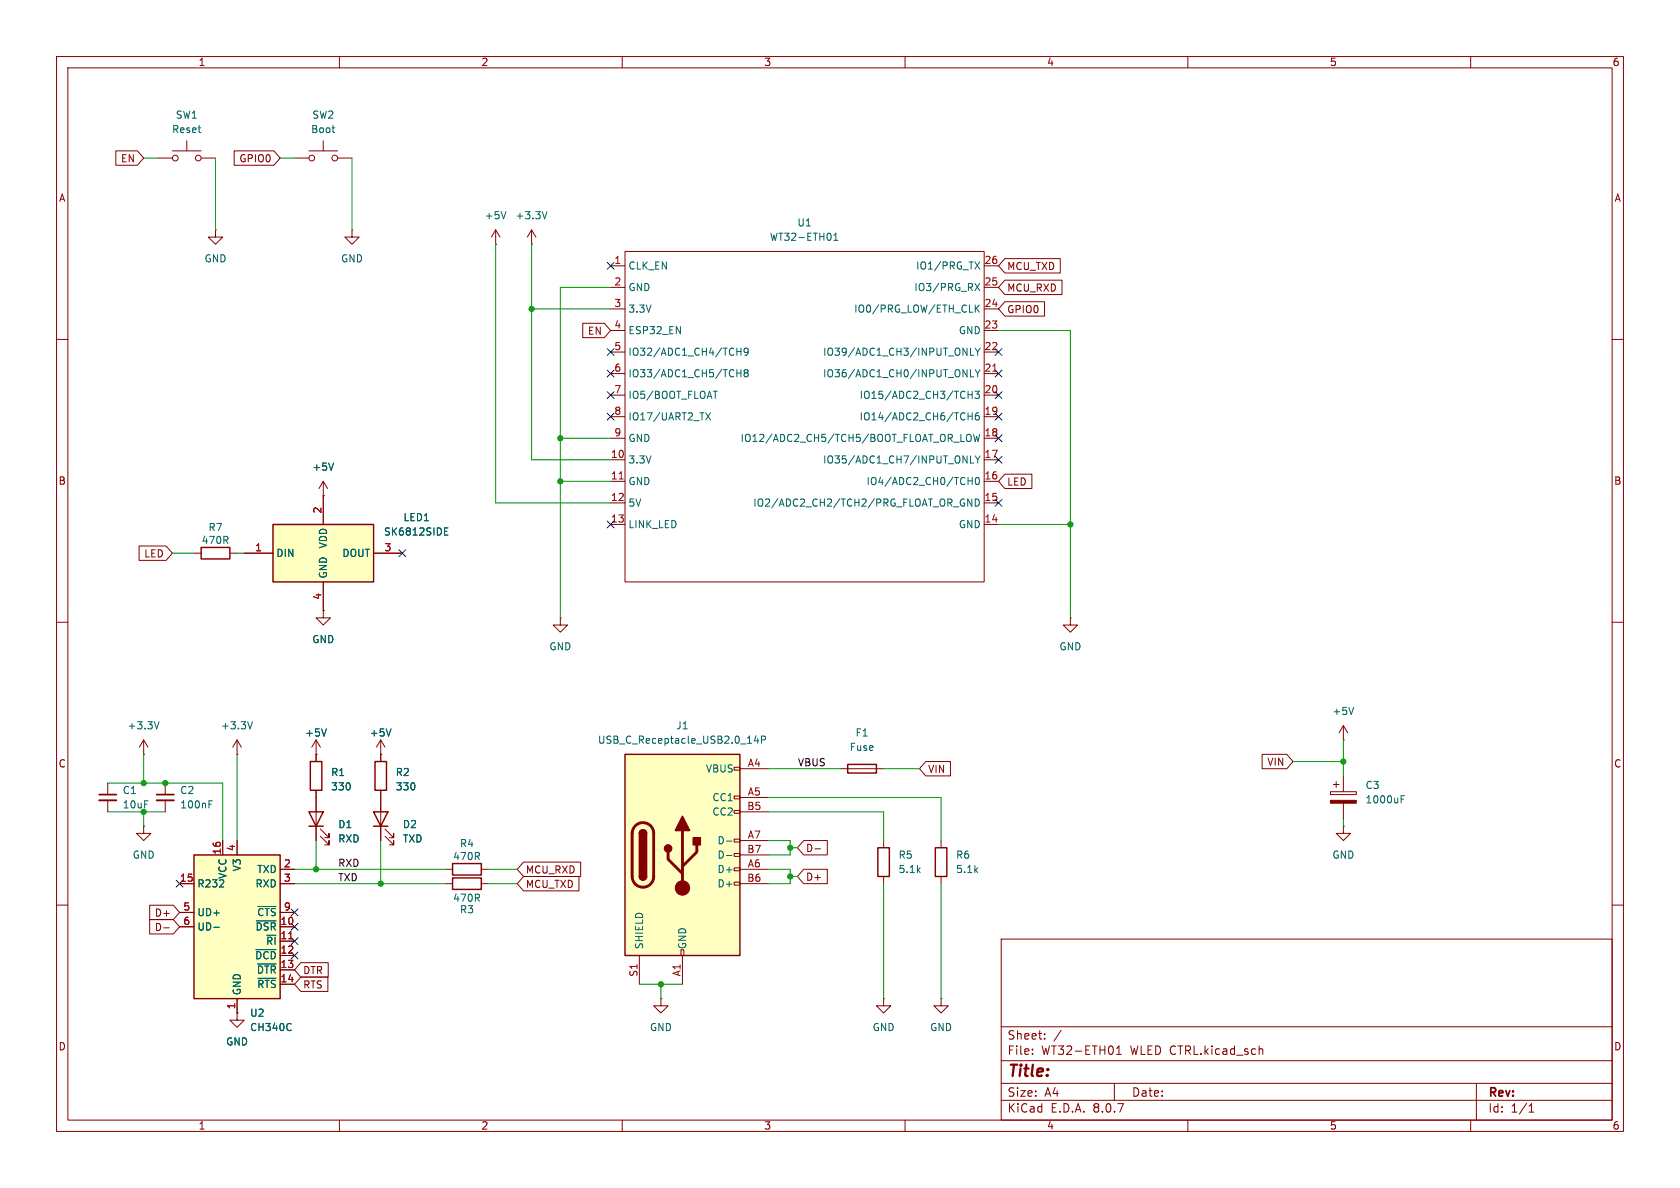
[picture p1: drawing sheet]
<svg xmlns="http://www.w3.org/2000/svg" width="297mm" height="210mm" viewBox="0 0 297 210" stroke-linecap="round" stroke-linejoin="round" font-family="sans-serif">
<g fill="none" stroke="#840000" stroke-width=".18">
<path d="M10 10h277v190h-277zM12 12h273v186h-273zM60 10v2M110 10v2M160 10v2M210 10v2M260 10v2M38.1 40.6v1.3h1.3l-1.3 1.3-1.3-1.3h1.3M38.1 40.6h.1M87.6 43.2h.1M87.6 40.6l-.7 1.3M87.6 40.6v2.6"/>
<path d="M87.6 40.6l.8 1.3M107.9 47h2.6M107.9 50.8h2.6M107.9 58.4h2.6M107.9 54.6h2.6M110.5 44.5h63.5v58.4h-63.5zM174 47h2.5M174 50.8h2.5M174 58.4h2.5M174 54.6h2.5M10 60h2M107.9 77.5h2.6"/>
<path d="M107.9 73.7h2.6M107.9 69.9h2.6M107.9 66h2.6M107.9 62.2h2.6M174 77.5h2.5M174 73.7h2.5M174 69.9h2.5M174 66h2.5M174 62.2h2.5M285 60h2M107.9 81.3h2.6M107.9 85.1h2.6"/>
<path d="M107.9 88.9h2.6M107.9 92.7h2.6M174 81.3h2.5M174 85.1h2.5M174 88.9h2.5M174 92.7h2.5M10 110h2M99.1 109.2v1.3h1.2l-1.2 1.3-1.3-1.3h1.3M99.1 109.2h.1M189.2 109.2v1.3h1.3l-1.3 1.3-1.2-1.3h1.2M189.2 109.2h.1M285 110h2"/>
<path d="M29.2 138.4v2.1M41.9 133.4h.1M41.9 130.8l-.8 1.3M41.9 130.8v2.6M41.9 130.8l.8 1.3M237.5 130.8h.1M237.5 128.3l-.8 1.2M237.5 128.3v2.5M237.5 128.3l.8 1.2M29.2 141.5v2M166.4 148.6v1.3M166.4 154.9v1.3"/>
<path d="M10 160h2M177 166h108v32h-108zM285 160h2M60 198v2M110 198v2M160 198v2M177 194.5h108M177 191.5h108M177 187.5h108M177 181.5h108M182.5 186.3v.1M182.5 185.5v.1"/>
<path d="M184.7 183.6v.1M184.7 182.8v.1M187.6 182.1l-1.3 2M197 191.5v3M197.4 186.4h.8M197.4 185.3l.4-.4v1.5M210 198v2M222.8 185.4h.2l.2 .2v.8M260 198v2M261 191.5v6.5M270.3 196.6h.9M270.3 195.5l.4-.4v1.5"/>
</g>
<path d="M165.4 149.9h2v5h-2z" fill="none" stroke="#840000" stroke-width=".25"/>
<g fill="none" stroke="#006464" stroke-width=".18">
<path d="M89.4 37.4l-.4 1.3M147.4 42.5h.7M147.4 41.6l.4-.4v1.3M172.4 50.1l.8 1.3M172.4 46.3l.8 1.3M172.4 53.9v1.3M172.6 54.5l.5 .7M173.1 53.9l-.7 .7M173.2 50.1l-.8 1.3M173.2 46.3l-.8 1.3M124.8 73l.8 1.2M125.6 73l-.8 1.2"/>
<path d="M126.1 69.2h.7M130.3 61.5v1.3M130.3 65.3v1.3M130.3 62.1h.7M130.3 66h.7M131 61.5v1.3M131 65.3v1.3M131.8 65.9l-.3-.2 .3-.4h.2l.3 .3-.3 .3M131.8 65.9l-.3 .2 .1 .4 .2 .1h.3l.2-.2v-.3l-.3-.2M131.8 65.9h.2M132.3 62.1l-.3 .2h-.3l-.2-.2 .2-.5 .3-.1 .2 .2a.84 .84 0 0 1-.3 1.1h-.2M170.9 77l.2-.2a.43 .43 0 0 1 .6 .4v.4a.43 .43 0 0 1-.3 .4 .43 .43 0 0 1-.5-.1"/>
<path d="M171.1 69.2v1.2M171.1 73v1.2M171.1 73.6h.8M171.1 69.8h.8M171.6 61.5v1.3h.6M171.6 65.3v1.3h.6M171.9 69.2v1.2M171.9 73v1.2M172.1 76.8l.3 1.2 .3-.9 .2 .9 .3-1.2M172.4 69.2h.7l-.4 .4 .4 .2v.5l-.2 .1-.5-.1M172.4 65.3l.4 .7M172.4 61.5l.4 .7"/>
<path d="M172.8 62.2v.6M172.8 66v.6M173 73h-.3a.86 .86 0 0 0 0 1.2l.4-.1v-.4l-.2-.2h-.4l-.1 .2M173.3 65.3l-.5 .7M173.3 61.5l-.5 .7M171.1 85h.8M171.6 80.6v1.3h.6M171.8 88.2v1.3l-.7-1.3v1.3M171.9 84.4v1.3M172.4 88.2a.64 .64 0 0 1 .7 .6 .64 .64 0 0 1-.7 .7zM172.4 80.6l.4 .7M172.5 84.5l.2-.1a.68 .68 0 0 1 .5 .6 .68 .68 0 0 1-.5 .7l-.2-.2-.1-.3z"/>
<path d="M172.8 81.3v.6M173.3 80.6l-.5 .7M44.6 127.6l-.4 1.2M239.3 125l-.4 1.3M36.9 142.2h.5M36.9 141.6h.6"/>
</g>
<path d="M27.7 141.5h3" fill="none" stroke="#840000" stroke-width=".33"/>
<path d="M27.7 140.5h3" fill="none" stroke="#840000" stroke-width=".3"/>
<path d="M175.5 65.6h.7M109.5 84.7h.7" fill="none" stroke="#a90000" stroke-width=".18"/>
<path d="M48.3 92.7h17.7v10.2h-17.7z" fill="#ffffc2"/>
<path d="M35.6 96.8h5v2h-5zM48.3 92.7h17.7v10.2h-17.7zM54.6 143.5h2.5l-1.2 2.6zM54.6 146.1h2.5M80 155.2h5.1v2h-5.1zM80 152.7h5.1v2h-5.1z" fill="none" stroke="#840000" stroke-width=".25"/>
<g fill="none" stroke="#840000" stroke-width=".18">
<path d="M52.1 27.9h2.5M54.6 26.7h5.1M57.1 24.9v1.8M59.7 27.9h2.5M62.2 40.6v1.3h1.3l-1.3 1.3-1.2-1.3h1.2M62.2 40.6h.1M34.3 97.8h1.3M40.6 97.8h1.3M43.2 97.8h5.1M57.1 87.6v5.1M66 97.8h5.1M57.1 108v1.2h1.3l-1.3 1.3-1.2-1.3h1.2"/>
<path d="M57.1 108h.1M57.1 102.9v5.1M19 138.4v2.1M25.4 133.4h.1M25.4 130.8l-.8 1.3M25.4 130.8v2.6M25.4 130.8l.8 1.3M55.9 133.4h.1M55.9 130.8l-.8 1.3M55.9 130.8v2.6M55.9 130.8l.7 1.3M19 141.5v2"/>
<path d="M25.4 146.1v1.2h1.3l-1.3 1.3-1.3-1.3h1.3M25.4 146.1h.1M55.9 141v7.6M56.6 147.8l1.6 1.6v-.8v.8h-.8M56.6 146.6l1.6 1.5v-.8v.8h-.8M78.7 156.2h1.3M78.7 153.7h1.3M85.1 156.2h1.3M85.1 153.7h1.3M116.8 176.5v1.3h1.3l-1.3 1.3-1.2-1.3h1.2M116.8 176.5h.1"/>
<circle cx="55.1" cy="27.9" r=".51"/>
<circle cx="59.2" cy="27.9" r=".51"/>
</g>
<path d="M58.7 22.6h.5M59.1 23.4h.1M78.6 93.9h.4M78.6 94.6h.6M78.6 93.3h.6M28.1 127.6l-.4 1.2M57.7 128.8l-.4 1.3" fill="none" stroke="#006464" stroke-width=".18"/>
<path d="M17.5 141.5h3.1" fill="none" stroke="#840000" stroke-width=".33"/>
<path d="M17.5 140.5h3.1" fill="none" stroke="#840000" stroke-width=".3"/>
<path d="M110.5 133.4h20.3v35.5h-20.3z" fill="#ffffc2"/>
<g fill="none" stroke="#840000" stroke-width=".18">
<path d="M94 43.2h.1M94 40.6l-.8 1.3M94 40.6v2.6M94 40.6l.7 1.3M55.9 133.4v1.2M55.9 139.7v1.3M67.3 133.4h.1M67.3 130.8v3.8M67.3 139.7v8.9M67.3 130.8l-.8 1.3M67.3 130.8l.8 1.3M129.8 135.6h1v.5h-1z"/>
<path d="M130.8 135.9h5.1M68.1 147.8l1.5 1.6v-.8v.8h-.8M68.1 146.6l1.5 1.5v-.8v.8h-.8M129.8 156h1v.5h-1zM129.8 153.4h1v.5h-1zM129.8 150.9h1v.5h-1zM129.8 148.3h1v.5h-1zM129.8 143.3h1v.5h-1zM129.8 140.7h1v.5h-1zM130.8 141h5.1M130.8 153.7h5.1M130.8 148.6h5.1"/>
<path d="M130.8 143.5h5.1M130.8 156.2h5.1M130.8 151.1h5.1M113 168.9v5.1M120.4 167.9h.5v1h-.5zM120.6 168.9v5.1"/>
</g>
<path d="M54.9 134.6h2v5.1h-2zM66.3 134.6h2v5.1h-2zM110.5 133.4h20.3v35.5h-20.3zM66 143.5h2.6l-1.3 2.6zM66 146.1h2.6M113 154.9a.64 .64 0 0 0 .7 .7 .64 .64 0 0 0 .6-.7M113 147.3a.64 .64 0 0 1 .7-.6 .64 .64 0 0 1 .6 .6" fill="none" stroke="#840000" stroke-width=".25"/>
<path d="M112.3 146a1.9 1.9 0 0 1 2.1-.4 1.9 1.9 0 0 1 1.2 1.7v7.6a1.91 1.91 0 0 1-1.9 1.9 1.91 1.91 0 0 1-1.9-1.9v-7.7l.1-.7zM118.1 150.6v1.3l2.5 2.5M120.6 146.8v10.2M123.2 149.4v1.2l-2.6 2.6" fill="none" stroke="#840000" stroke-width=".51"/>
<g fill="#840000" stroke="#840000" stroke-width=".25">
<path d="M113 154.9h1.3a.64 .64 0 0 1-.6 .7 .64 .64 0 0 1-.7-.7z"/>
<path d="M113 147.3h1.3v7.6h-1.3z"/>
<path d="M113.2 146.9a.64 .64 0 0 1 .7-.2 .64 .64 0 0 1 .4 .6h-1.3z"/>
<path d="M120.6 144.3l1.3 2.5h-2.5z"/>
<path d="M122.6 148.1h1.2v1.3h-1.2z"/>
<circle cx="118.1" cy="150" r=".63"/>
</g>
<circle cx="120.6" cy="157" r="1.27" fill="#840000" stroke="#840000" stroke-width=".18"/>
<path d="M96.7 37.4l-.4 1.3M69.1 128.8l-.4 1.3M133.7 130.1l-.4 .9h.8M134 130.5v.9M134.6 130.8l.6-.1 .1-.2v-.3l-.7-.1v1.3M128.4 148.7h1M128.4 151.2h1" fill="none" stroke="#006464" stroke-width=".18"/>
<path d="M34.3 151.1h15.2v25.4h-15.2z" fill="#ffffc2"/>
<path d="M149.9 135.1h5v1.6h-5zM34.3 151.1h15.2v25.4h-15.2zM155.2 149.9h2v5h-2z" fill="none" stroke="#840000" stroke-width=".25"/>
<g fill="none" stroke="#840000" stroke-width=".18">
<path d="M20.5 26.7h3.8l1.1 1.2-1.1 1.3h-3.8zM27.9 27.9h2.6M30.5 26.7h5.1M33 24.9v1.8M35.6 27.9h2.5M41.4 26.7h7l1.1 1.2-1.1 1.3h-7zM103 57.1h3.8l1.1 1.3-1.1 1.3h-3.8zM177.6 53.3h7.1v2.6h-7.1l-1.1-1.3zM177.6 49.5h10.1v2.6h-10.1l-1.1-1.3zM177.6 45.7h9.8v2.6h-9.8l-1.1-1.3zM24.6 96.5h4.8l1.1 1.3-1.1 1.3h-4.8zM43.2 97.8h5.1"/>
<path d="M57.1 87.6h.1M57.1 85.1l-.7 1.3M57.1 85.1v7.6M57.1 85.1l.8 1.3M66 97.8h5.1M177.6 83.8h4.8v2.6h-4.8l-1.1-1.3zM57.1 108h.1M57.1 102.9v5.1M55.9 133.4h.1M55.9 133.4v1.2M55.9 139.7v3.8M67.3 133.4h.1"/>
<path d="M67.3 133.4v1.2M67.3 139.7v3.8M148.6 135.9h7.6M163.7 134.6h4.3v2.6h-4.3l-1.1-1.3zM223.1 133.3h4.4l1.1 1.3-1.1 1.3h-4.4zM235.2 140h4.6v.5h-4.6zM235.7 138.7h1M236.2 138.2v1M237.5 137.2v2.8M31.7 156.2h2.6M39.4 148.6v2.5M41.9 148.6v2.5"/>
<path d="M49.5 156.2h2.6M49.5 153.7h2.6M55.9 146.1v2.5M67.3 146.1v2.5M92.6 154.9h9.8v2.6h-9.8l-1.2-1.3zM92.6 152.4h10.1v2.5h-10.1l-1.2-1.2zM142.1 153.7h4.2v2.5h-4.2l-1.1-1.3zM142.1 148.6h4.2v2.5h-4.2l-1.1-1.2zM144.1 150h.9M156.2 148.6v1.3M156.2 154.9v1.3M237.5 146.1v1.2h1.3l-1.3 1.3-1.3-1.3h1.3"/>
<path d="M237.5 146.1h.1M237.5 142v2.8M26.5 162.6h4.1l1.1 1.2-1.1 1.3h-4.1zM26.5 160h4.1l1.1 1.3-1.1 1.3h-4.1zM29 164h.9M31.7 163.8h2.6M31.7 161.3h2.6M41.9 179.1v1.2h1.3l-1.3 1.3-1.3-1.3h1.3M41.9 179.1h.1M41.9 176.5v2.6M49.5 163.8h2.6M49.5 166.4h2.6"/>
<path d="M49.5 168.9h2.6M49.5 171.5h2.6M49.5 174h2.6M49.5 161.3h2.6M53.2 170.2h4.8v2.5h-4.8l-1.1-1.2zM53.2 172.7h4.8v2.6h-4.8l-1.1-1.3zM156.2 176.5v1.3h1.3l-1.3 1.3-1.3-1.3h1.3M156.2 176.5h.1M166.4 176.5v1.3h1.2l-1.2 1.3-1.3-1.3h1.3M166.4 176.5h.1"/>
<circle cx="31" cy="27.9" r=".51"/>
<circle cx="35.1" cy="27.9" r=".51"/>
</g>
<g fill="none" stroke="#006464" stroke-width=".18">
<path d="M59 81.9l-.5 1.2M78.6 93.9h.4M78.6 94.6h.6M78.6 93.3h.6M57.7 128.8l-.4 1.3M69.1 128.8l-.4 1.3M247.7 141.3h.4M247.7 140.7h.6M37.8 163.9h1M45.2 167.9h3.6M45.3 162.8h3.5M45.5 170.4h3.3"/>
<path d="M45.6 172.9h3.2M45.6 160.2h3.2M51.4 181h.1M51.5 182.1h-.1"/>
</g>
<path d="M51 166h.8" fill="none" stroke="#a90000" stroke-width=".18"/>
<path d="M235.2 141.5h4.6v.5h-4.6z" fill="#840000" stroke="#840000" stroke-width=".18"/>
<g fill="none" stroke="#009600" stroke-width=".18">
<path d="M25.4 27.9h2.5M38.1 27.9v12.7M49.5 27.9h2.6M62.2 27.9v12.7M87.6 43.2v45.7h20.3M94 43.2v38.1h13.9M94 54.6h13.9M107.9 50.8h-8.8v58.4M176.5 58.4h12.7v50.8M99.1 77.5h8.8M30.5 97.8h3.8M41.9 97.8h1.3"/>
<path d="M99.1 85.1h8.8M176.5 92.7h12.7M19 138.4h20.4v10.2M25.4 133.4v5M41.9 133.4v15.2M135.9 135.9h12.7M156.2 135.9h6.4M228.6 134.6h8.9M237.5 130.8v6.4M19 143.5h10.2M25.4 143.5v2.6M52.1 156.2h26.6"/>
<path d="M52.1 153.7h26.6M55.9 148.6v5.1M67.3 148.6v7.6M86.4 156.2h5M86.4 153.7h5M135.9 153.7h3.8v2.5h-3.8M135.9 148.6h3.8v2.5h-3.8M135.9 143.5h20.3v5.1M135.9 141h30.5v7.6M139.7 154.9h1.3M139.7 149.9h1.3M156.2 156.2v20.3"/>
<path d="M166.4 156.2v20.3M237.5 144.8v1.3M113 174h7.6M116.8 174v2.5"/>
</g>
<g fill="none" stroke="#000084" stroke-width=".18">
<path d="M107.3 46.4l1.3 1.2M108.6 46.4l-1.3 1.2M107.3 61.6l1.3 1.2M107.3 65.4l1.3 1.2M107.3 69.2l1.3 1.3M107.3 73.1l1.3 1.2M108.6 61.6l-1.3 1.2M108.6 65.4l-1.3 1.2M108.6 69.2l-1.3 1.3M108.6 73.1l-1.3 1.2M175.9 65.4l1.2 1.2M175.9 61.6l1.2 1.2"/>
<path d="M175.9 69.2l1.2 1.3M175.9 73.1l1.2 1.2M175.9 76.9l1.2 1.2M177.1 65.4l-1.2 1.2M177.1 61.6l-1.2 1.2M177.1 69.2l-1.2 1.3M177.1 73.1l-1.2 1.2M177.1 76.9l-1.2 1.2M70.5 97.2l1.2 1.2M71.7 97.2l-1.2 1.2M107.3 92.1l1.3 1.2M108.6 92.1l-1.3 1.2"/>
<path d="M175.9 88.3l1.2 1.2M175.9 80.7l1.2 1.2M177.1 88.3l-1.2 1.2M177.1 80.7l-1.2 1.2M31.1 155.6l1.3 1.2M32.4 155.6l-1.3 1.2M51.5 160.7l1.2 1.2M51.5 163.2l1.2 1.2M51.5 165.8l1.2 1.2M51.5 168.3l1.2 1.2M52.7 160.7l-1.2 1.2M52.7 163.2l-1.2 1.2"/>
<path d="M52.7 165.8l-1.2 1.2M52.7 168.3l-1.2 1.2"/>
</g>
<g fill="#009600" stroke="#009600" stroke-width=".18">
<circle cx="116.8" cy="174" r=".46"/>
<circle cx="139.7" cy="149.9" r=".46"/>
<circle cx="139.7" cy="154.9" r=".46"/>
<circle cx="99.1" cy="85.1" r=".46"/>
<circle cx="29.2" cy="138.4" r=".46"/>
<circle cx="55.9" cy="153.7" r=".46"/>
<circle cx="67.3" cy="156.2" r=".46"/>
<circle cx="99.1" cy="77.5" r=".46"/>
<circle cx="94" cy="54.6" r=".46"/>
<circle cx="189.2" cy="92.7" r=".46"/>
<circle cx="237.5" cy="134.6" r=".46"/>
<circle cx="25.4" cy="143.5" r=".46"/>
<circle cx="25.4" cy="138.4" r=".46"/>
</g>
<text font-size="2.8" fill="#840000" x="178" y="190.9">Title:</text>
<g font-size="2.1" fill="#840000">
<text x="178" y="184">Sheet:</text>
<text x="178" y="186.7">File:</text>
<text x="184.1" y="186.7">WT32-ETH01</text>
<text x="199.9" y="186.7">WLED CTRL.kicad_sch</text>
<text x="178" y="196.9">KiCad</text>
<text x="178" y="194.1">Size:</text>
<text x="184.7" y="194.1">A4</text>
<text x="185.7" y="196.9">E.D.A.</text>
<text x="193.3" y="196.9">8.0.7</text>
<text x="200" y="194.1">Date:</text>
<text x="263" y="194.3">Rev:</text>
<text x="263" y="196.9">Id:</text>
<text x="267.1" y="196.9">1/1</text>
</g>
<g font-size="1.8" fill="#840000">
<text x="35" y="11.9">1</text>
<text x="85" y="11.9">2</text>
<text x="135" y="11.9">3</text>
<text x="185" y="11.9">4</text>
<text x="235" y="11.9">5</text>
<text x="285" y="11.9">6</text>
<text x="21.3" y="28.9">EN</text>
<text x="42.2" y="28.9">GPIO0</text>
<text x="10.3" y="35.9">A</text>
<text x="285.3" y="35.9">A</text>
<text x="178" y="47.9">MCU_TXD</text>
<text x="178" y="51.8">MCU_RXD</text>
<text x="103.8" y="59.4">EN</text>
<text x="178" y="55.6">GPIO0</text>
<text x="10.3" y="85.9">B</text>
<text x="178" y="86">LED</text>
<text x="285.3" y="85.9">B</text>
<text x="25.4" y="98.7">LED</text>
<text x="10.3" y="135.9">C</text>
<text x="164" y="136.8">VIN</text>
<text x="223.9" y="135.6">VIN</text>
<text x="285.3" y="135.9">C</text>
<text x="92.9" y="154.6">MCU_RXD</text>
<text x="142.4" y="155.9">D+</text>
<text x="142.4" y="150.8">D-</text>
<text x="92.9" y="157.2">MCU_TXD</text>
<text x="27.3" y="164.8">D-</text>
<text x="27.3" y="162.2">D+</text>
<text x="53.5" y="172.4">DTR</text>
<text x="53.5" y="174.9">RTS</text>
<text x="10.3" y="185.9">D</text>
<text x="285.3" y="185.9">D</text>
<text x="35" y="199.9">1</text>
<text x="85" y="199.9">2</text>
<text x="135" y="199.9">3</text>
<text x="185" y="199.9">4</text>
<text x="235" y="199.9">5</text>
<text x="285" y="199.9">6</text>
</g>
<g font-size="1.8" fill="#006464">
<text x="30.3" y="23.7">Reset</text>
<text x="31" y="21.2">SW1</text>
<text x="54.9" y="23.7">Boot</text>
<text x="55.1" y="21.2">SW2</text>
<text x="85.6" y="39">+5V</text>
<text x="91" y="39">+3.3V</text>
<text x="140.9" y="40.2">U1</text>
<text x="36.1" y="46.6">GND</text>
<text x="60.2" y="46.6">GND</text>
<text x="111" y="47.9">CLK_EN</text>
<text x="136" y="42.8">WT32-ETH01</text>
<text x="161.8" y="47.9">IO1/PRG_TX</text>
<text x="111" y="51.7">GND</text>
<text x="161.5" y="51.7">IO3/PRG_RX</text>
<text x="111" y="55.5">3.3V</text>
<text x="111" y="59.3">ESP32_EN</text>
<text x="150.9" y="55.5">IO0/PRG_LOW/ETH_CLK</text>
<text x="169.4" y="59.3">GND</text>
<text x="111" y="63.1">IO32/ADC1_CH4/TCH9</text>
<text x="145.4" y="63.1">IO39/ADC1_CH3/INPUT_ONLY</text>
<text x="111" y="66.9">IO33/ADC1_CH5/TCH8</text>
<text x="111" y="70.7">IO5/BOOT_FLOAT</text>
<text x="145.4" y="66.9">IO36/ADC1_CH0/INPUT_ONLY</text>
<text x="151.9" y="70.7">IO15/ADC2_CH3/TCH3</text>
<text x="111" y="74.5">IO17/UART2_TX</text>
<text x="151.9" y="74.5">IO14/ADC2_CH6/TCH6</text>
<text x="55.1" y="83.4">+5V</text>
<text x="111" y="82.1">3.3V</text>
<text x="111" y="78.3">GND</text>
<text x="130.8" y="78.3">IO12/ADC2_CH5/TCH5/BOOT_FLOAT_OR_LOW</text>
<text x="145.4" y="82.1">IO35/ADC1_CH7/INPUT_ONLY</text>
<text x="111" y="86">GND</text>
<text x="111" y="89.8">5V</text>
<text x="133.1" y="89.8">IO2/ADC2_CH2/TCH2/PRG_FLOAT_OR_GND</text>
<text x="153.1" y="86">IO4/ADC2_CH0/TCH0</text>
<text x="36.8" y="94.1">R7</text>
<text x="67.8" y="94.9">SK6812SIDE</text>
<text x="71.2" y="92.3">LED1</text>
<text x="111" y="93.6">LINK_LED</text>
<text x="169.4" y="93.6">GND</text>
<text x="35.5" y="96.4">470R</text>
<text x="48.8" y="98.7">DIN</text>
<text x="58" y="97" transform="rotate(-90 58 97)">VDD</text>
<text x="60.4" y="98.7">DOUT</text>
<text x="58" y="102.4" transform="rotate(-90 58 102.4)">GND</text>
<text x="55.1" y="113.9">GND</text>
<text x="97" y="115.2">GND</text>
<text x="187.2" y="115.2">GND</text>
<text x="22.5" y="129.1">+3.3V</text>
<text x="39" y="129.1">+3.3V</text>
<text x="53.8" y="130.4">+5V</text>
<text x="65.3" y="130.4">+5V</text>
<text x="105.6" y="131.7">USB_C_Receptacle_USB2.0_14P</text>
<text x="119.5" y="129.1">J1</text>
<text x="151.1" y="130.4">F1</text>
<text x="235.5" y="126.6">+5V</text>
<text x="58.4" y="137.4">R1</text>
<text x="69.9" y="137.4">R2</text>
<text x="124.7" y="136.8">VBUS</text>
<text x="150.1" y="132.9">Fuse</text>
<text x="21.6" y="140.6">C1</text>
<text x="21.6" y="143.1">10uF</text>
<text x="31.8" y="140.6">C2</text>
<text x="31.8" y="143.1">100nF</text>
<text x="58.4" y="139.9">330</text>
<text x="69.9" y="139.9">330</text>
<text x="125.8" y="141.8">CC1</text>
<text x="241.3" y="139.7">C3</text>
<text x="241.3" y="142.2">1000uF</text>
<text x="59.7" y="146.6">D1</text>
<text x="59.7" y="149.1">RXD</text>
<text x="71.1" y="146.6">D2</text>
<text x="71.1" y="149.1">TXD</text>
<text x="81.2" y="150">R4</text>
<text x="125.8" y="144.4">CC2</text>
<text x="126.7" y="149.5">D-</text>
<text x="23.4" y="152">GND</text>
<text x="40.2" y="155.5" transform="rotate(-90 40.2 155.5)">VCC</text>
<text x="42.8" y="154.1" transform="rotate(-90 42.8 154.1)">V3</text>
<text x="45.4" y="154.5">TXD</text>
<text x="80" y="152.2">470R</text>
<text x="126.7" y="154.5">D+</text>
<text x="126.7" y="152">D-</text>
<text x="158.8" y="152">R5</text>
<text x="158.8" y="154.5">5.1k</text>
<text x="168.9" y="152">R6</text>
<text x="168.9" y="154.5">5.1k</text>
<text x="235.5" y="152">GND</text>
<text x="34.8" y="157.1">R232</text>
<text x="45.1" y="157.1">RXD</text>
<text x="80" y="159.6">470R</text>
<text x="81.2" y="161.6">R3</text>
<text x="126.7" y="157.1">D+</text>
<text x="34.8" y="162.2">UD+</text>
<text x="34.8" y="164.7">UD-</text>
<text x="45.1" y="164.7">~{DSR}</text>
<text x="45.4" y="162.2">~{CTS}</text>
<text x="46.9" y="167.2">~{RI}</text>
<text x="113.9" y="167.9" transform="rotate(-90 113.9 167.9)">SHIELD</text>
<text x="121.5" y="167.9" transform="rotate(-90 121.5 167.9)">GND</text>
<text x="45" y="169.8">~{DCD}</text>
<text x="45.3" y="172.3">~{DTR}</text>
<text x="42.8" y="176" transform="rotate(-90 42.8 176)">GND</text>
<text x="44.1" y="179.9">U2</text>
<text x="45.4" y="174.9">~{RTS}</text>
<text x="39.9" y="185">GND</text>
<text x="44.1" y="182.5">CH340C</text>
<text x="114.8" y="182.5">GND</text>
<text x="154.2" y="182.5">GND</text>
<text x="164.3" y="182.5">GND</text>
</g>
<g font-size="1.8" fill="#a90000">
<text x="108.5" y="46.7">1</text>
<text x="173.9" y="46.7">26</text>
<text x="108.5" y="50.5">2</text>
<text x="173.9" y="50.5">25</text>
<text x="108.5" y="54.4">3</text>
<text x="108.5" y="58.2">4</text>
<text x="173.9" y="58.2">23</text>
<text x="173.9" y="54.4">24</text>
<text x="108.5" y="62">5</text>
<text x="108.5" y="65.8">6</text>
<text x="173.9" y="65.8">21</text>
<text x="173.9" y="62">22</text>
<text x="108.5" y="69.6">7</text>
<text x="173.9" y="69.6">20</text>
<text x="108.5" y="73.4">8</text>
<text x="108.5" y="77.2">9</text>
<text x="173.9" y="77.2">18</text>
<text x="173.9" y="73.4">19</text>
<text x="107.9" y="81">10</text>
<text x="173.9" y="81">17</text>
<text x="107.9" y="84.8">11</text>
<text x="107.9" y="88.6">12</text>
<text x="173.9" y="88.6">15</text>
<text x="173.9" y="84.8">16</text>
<text x="56.9" y="90.9" transform="rotate(-90 56.9 90.9)">2</text>
<text x="107.9" y="92.5">13</text>
<text x="173.9" y="92.5">14</text>
<text x="45" y="97.5">1</text>
<text x="67.9" y="97.5">3</text>
<text x="56.9" y="106.1" transform="rotate(-90 56.9 106.1)">4</text>
<text x="132.1" y="135.6">A4</text>
<text x="132" y="143.3">B5</text>
<text x="132.1" y="140.7">A5</text>
<text x="132.1" y="148.3">A7</text>
<text x="31.7" y="156">15</text>
<text x="39.1" y="151.2" transform="rotate(-90 39.1 151.2)">16</text>
<text x="41.7" y="150.6" transform="rotate(-90 41.7 150.6)">4</text>
<text x="50.1" y="153.4">2</text>
<text x="50.1" y="156">3</text>
<text x="132" y="156">B6</text>
<text x="132" y="150.9">B7</text>
<text x="132.1" y="153.4">A6</text>
<text x="32.3" y="161">5</text>
<text x="50.1" y="161">9</text>
<text x="32.3" y="163.6">6</text>
<text x="49.5" y="163.6">10</text>
<text x="49.5" y="166.1">11</text>
<text x="49.5" y="168.7">12</text>
<text x="49.5" y="171.2">13</text>
<text x="49.5" y="173.7">14</text>
<text x="112.8" y="172.8" transform="rotate(-90 112.8 172.8)">S1</text>
<text x="120.4" y="172.7" transform="rotate(-90 120.4 172.7)">A1</text>
<text x="41.7" y="178.5" transform="rotate(-90 41.7 178.5)">1</text>
</g>
<g font-size="1.8" fill="#0f0f0f">
<text x="141" y="135.5">VBUS</text>
<text x="59.7" y="155.9">TXD</text>
<text x="59.7" y="153.3">RXD</text>
</g>
</svg>
